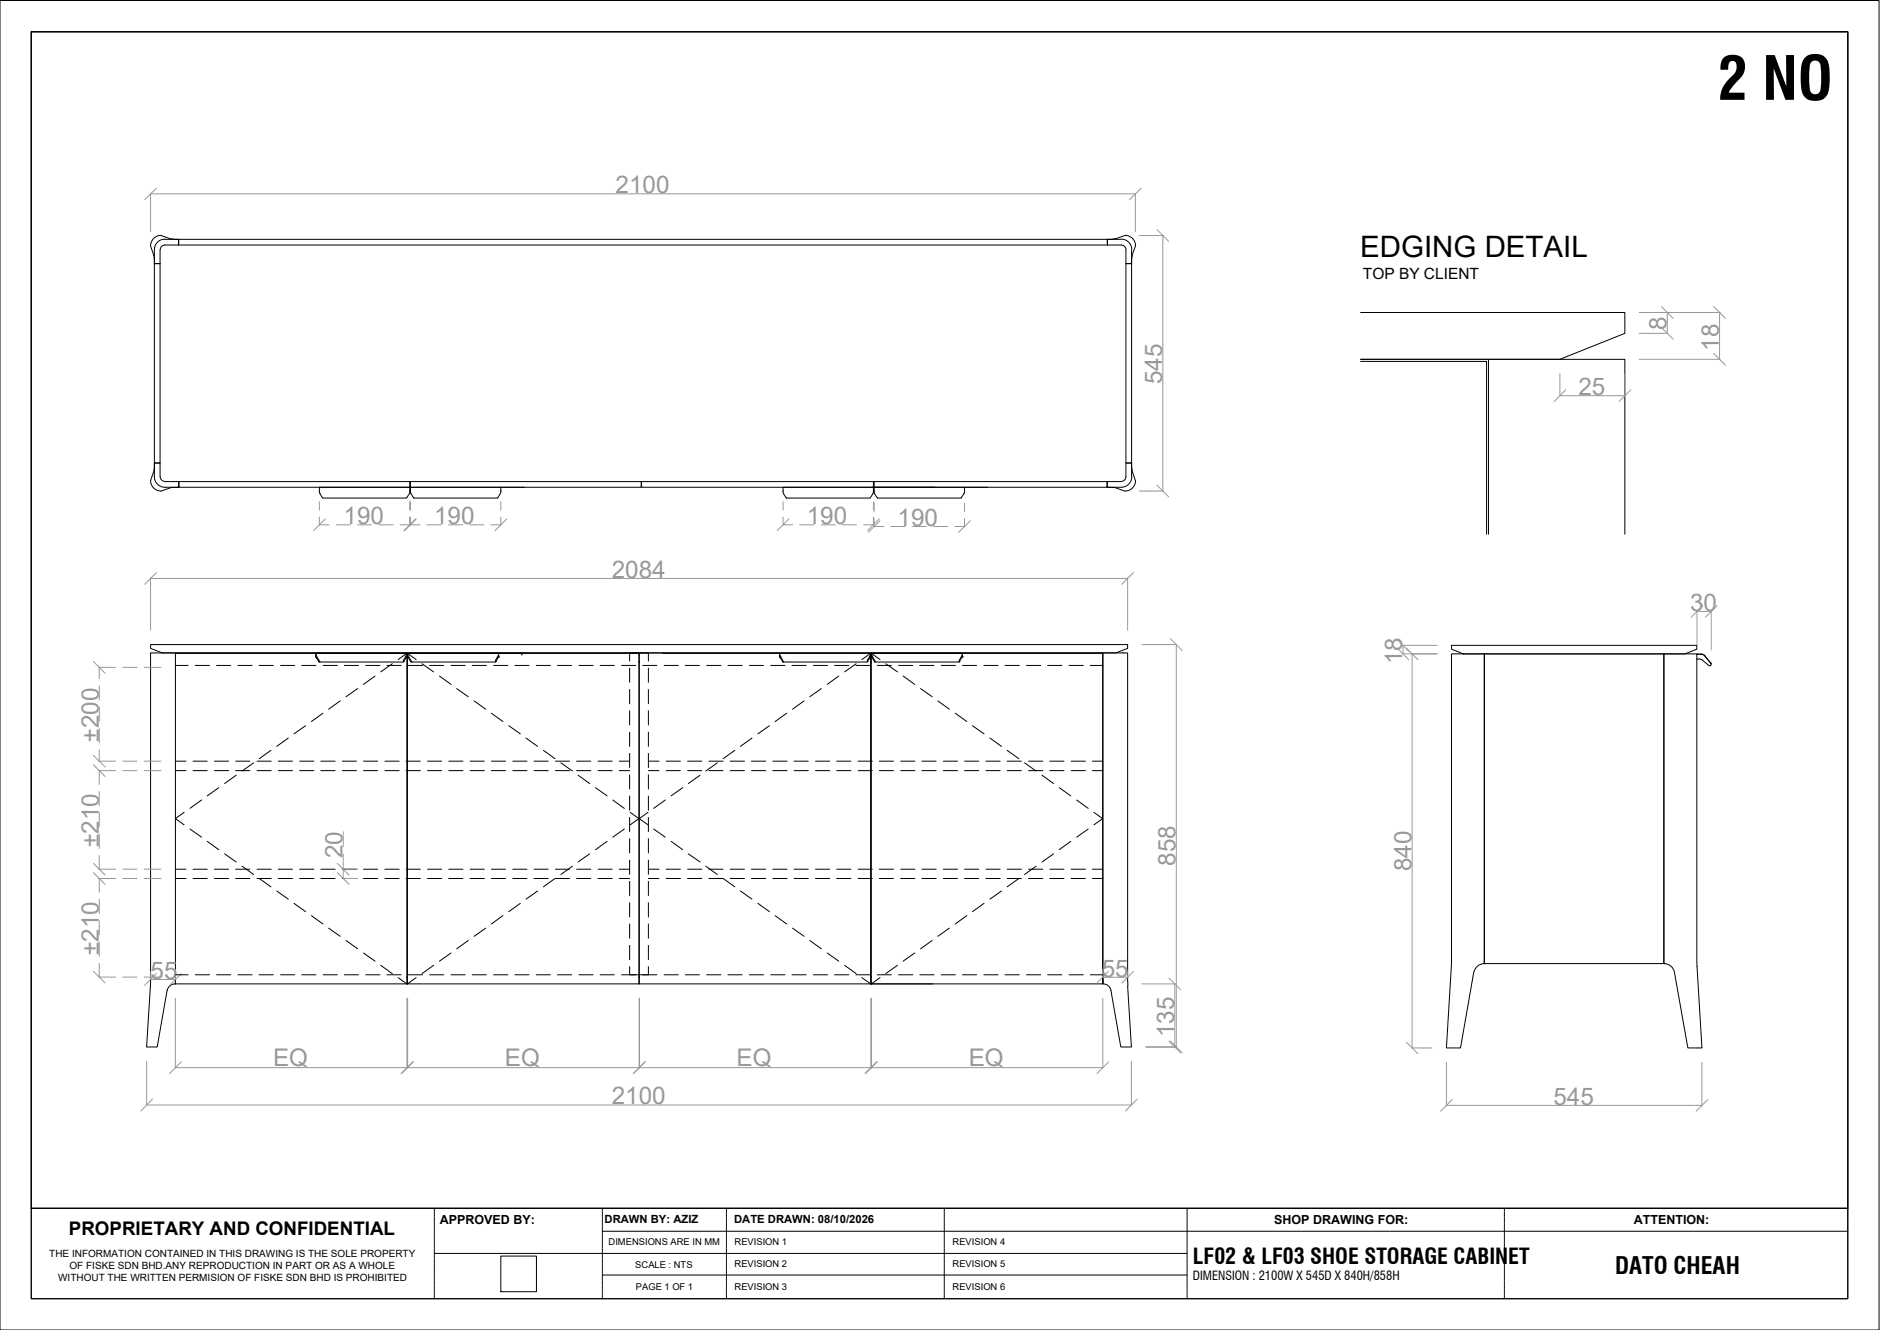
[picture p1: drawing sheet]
<svg xmlns="http://www.w3.org/2000/svg" width="420mm" height="297mm" viewBox="0 0 420 297" stroke-linecap="round" stroke-linejoin="round" font-family="sans-serif">
<!-- layer: 0 -->
<g fill="none" stroke="#000" stroke-width=".22">
<path d="M0 .1h419.9v296.9h-419.9zM7 7.1h406v283h-406zM7 7.1h406v262.8h-406zM34.4 57.1l.1 .5M34.5 57.7v1.2M35.8 55.8v50.7M36 52.6l2.2 .8M36 52.6a2.35 2.35 0 0 0-2.3 2.4l.7 2.1M36.8 53.5h3.1v1.2v-1.2h207.6M36.8 54.7h213.8a1.04 1.04 0 0 1 1 1.1v50.7a1.04 1.04 0 0 1-1 1M36.9 53.4a2.35 2.35 0 0 0-2.4 2.4v3.1h1.3h-1.3v44.5h1.3h-1.3v3.1a2.35 2.35 0 0 0 2.4 2.3M36.9 54.7a1.04 1.04 0 0 0-1.1 1.1"/>
<path d="M38.2 53.3l.5 .1M38.7 53.4l1.2 .1M247.5 53.5v1.2v-1.2h3.1M248.7 53.4l-1.2 .1M249.3 53.3l-.6 .1M250.6 53.4a2.35 2.35 0 0 1 2.3 2.4M251.4 52.6l-2.2 .8M251.4 52.6a2.28 2.28 0 0 1 2.3 2.4l-.7 2.1M252.9 55.8v3.1h-1.3h1.3v44.5h-1.3h1.3v3.1M252.9 57.7v1.2M253 57.1v.5M304.1 69.8h59v4.7l-14.5 5.7h-44.5h28.6"/>
<path d="M304.1 80.7h28.1v38.6M34.5 103.4l-.1 1.8-.7 2.1a2.35 2.35 0 0 0 2.3 2.4l2.7-.8M35.8 106.5a1.04 1.04 0 0 0 1.1 1M36.8 108.8h3.1M36.8 107.6h213.8M39.9 107.6v1.2l-1.2 .1M40 107.6v1.2h51.6v-1.2M71.5 110.3l.6 .9M72.1 111.2h18.7M91.5 110.3l-.6 .9M91.5 110.1l.1-1.3h-20.2v1.2l.1 .2M91.6 110.1l-.1 .1"/>
<path d="M91.7 107.6v1.2h51.6v-1.2M91.8 110.1l.1 .1M91.9 110.3l.6 .9M92.5 111.2h18.7M111.3 111.1l-.1 .1M111.8 110.3l-.5 .9M111.9 110.1l-.1 .1M111.9 108.8v1.3M117.2 108.8h-25.5l.1 1.3M143.4 107.6v1.2h65.6M175 110.1v-1.3h20.2l-.1 1.4M175.1 110.3l.6 .9"/>
<path d="M175.1 110.1l.1 .1M175.7 111.1l.1 .1M175.7 111.2h18.7M195.1 110.3l-.6 .9M195.2 107.6v1.2M195.4 107.6v1.2h52v-1.2M195.4 110.1l.1 .1M195.5 110.3l.6 .9M196.1 111.2h18.7M214.9 111.1l-.1 .1M215.4 110.3l-.6 .9M215.6 108.8l-.1 1.4"/>
<path d="M220.8 108.8h-25.4v1.3M247.5 107.6v1.2l1.2 .1M248.7 108.9h.6M252.9 103.4v1.2M252.9 106.5a2.35 2.35 0 0 1-2.3 2.3h-3.1M253 104.6v.6M253 105.1l.7 2.2a2.28 2.28 0 0 1-2.3 2.4l-2.2-.8M332.7 119.3v-39.1h30.4v39.1M33.7 144h218.3v.8l-2.6 1h-213.1l-2.6-1zM39.2 148.6h2.8M43.6 148.6h3.2M48.4 148.6h3.2"/>
<path d="M53.2 148.6h3.1M57.9 148.6h3.2M62.7 148.6h3.2M67.4 148.6h3.2M70.5 146l.1 .2M70.6 146.2v.1M70.7 146.3l.5 1.1M70.7 146.9l.5 .9M70.7 146.8l.1 .1M71.3 147.4v.4M71.3 147.8h.1M71.3 147.9h18.9"/>
<path d="M72.2 159.3l-2.6 1.8M72.2 148.6h3.2M76 156.5l-2.6 1.9M77 148.6h3.1M79.9 153.8l-2.6 1.8M81.7 148.6h3.2M83.8 151l-2.6 1.9M86.5 148.6h3.2M87.7 148.2l-2.6 1.9M90.1 147.8h.1M90.2 147.4v.4M90.8 146.9l-.6 .9"/>
<path d="M90.8 146.3l-.6 1.1M90.9 146.2v.1M90.9 145.9v73.8h-51.8M90.9 145.9h-51.7l-.1 73.8M90.9 145.9v.8l-.1 .2M90.9 146l-.1 .2M90.9 145.9h-20.4v.8l.2 .1M90.9 146.3h.2M90.9 145.9l-1.9 1.4M91.1 146.7v73h51.7M91.1 145.9h51.7v73.8M91.1 145.9v.8"/>
<path d="M91.1 146.7l.1 .1M91.1 146v.2M91.1 145.9h25.6l-.1 .3M91.1 145.9l1.9 1.4M91.1 146.2l.1 .1M91.2 146.3l.6 1.1M91.2 146.9l.6 .9M91.2 146.8l.1 .1M91.3 148.6h3.1M91.8 147.4l.1 .4M91.8 147.8h.1M91.9 147.8h.1"/>
<path d="M91.9 147.9h18.8M94.3 148.2l2.6 1.9M96 148.6h3.2M98.2 151l2.6 1.9M100.8 148.6h3.2M102.1 153.8l2.5 1.8M105.5 148.6h3.2M106 156.5l2.5 1.9M109.8 159.3l2.6 1.8M110.3 148.6h3.2M110.7 147.8h.1M110.8 147.4v.4"/>
<path d="M111.3 146.9l-.5 .9M111.4 146.3l-.6 1.1M111.5 146.7l-.2 .2M111.5 146.7h.1M111.5 146v.7M115.1 148.6h3.1M116.7 146.2l-.1 .1M119.8 148.6h3.2M124.6 148.6h3.2M129.4 148.6h3.1M134.1 148.6h3.2M138.9 148.6h3.2"/>
<path d="M140.7 147.6v-1.8h4.2v1.8M140.7 149.2v3.2M140.7 154v3.2M140.7 158.7v3.2M142.8 147.9h.1M142.8 146.3h.1M142.9 145.9v73.8h65.5M143.6 148.6h3.2M144.9 149.2v3.2M144.9 154v3.2M144.9 158.7v3.2M148.1 145.9h46.5"/>
<path d="M148.4 148.6h3.2M153.2 148.6h3.1M157.9 148.6h3.2M162.7 148.6h3.2M167.5 148.6h3.1M172.3 148.6h3.1M174.2 145.9v.8M174.2 146.7l.2 .2M174.2 146.7h.1M174.2 146v.2M174.3 146.2v.1M174.3 146.3l.6 1.1"/>
<path d="M174.4 146.9l.5 .9M174.9 147.4l.1 .4M174.9 147.8h.1M175 147.8h.1M175 147.9h18.8M175.8 159.3l-2.6 1.8M177 148.6h3.2M179.7 156.5l-2.6 1.9M181.8 148.6h3.2M183.6 153.8l-2.6 1.8M186.5 148.6h3.2M187.5 151l-2.6 1.9"/>
<path d="M191.3 148.6h3.2M191.3 148.2l-2.5 1.9M193.8 147.8h.1M193.9 147.8h-.1M193.9 147.4l-.1 .4M194.4 146.9l-.6 .9M194.5 146.3l-.6 1.1M194.5 146.2v.1M194.6 145.9v.8M194.6 146.7l-.2 .2M194.6 146l-.1 .2M194.6 147.9h.1"/>
<path d="M194.6 146.3h.1M194.6 146.7v73M194.6 145.9l-2 1.4M194.7 145.9h51.7v73.8h-51.7zM194.7 145.9v.8l.2 .2M194.7 146l.1 .2M194.7 145.9h20.4v.8M194.7 145.9l2 1.4M194.8 146.2v.1M194.9 146.3l.5 1.1M194.9 146.9l.6 .9M195.4 147.4l.1 .4"/>
<path d="M195.4 147.8h.1M195.5 147.8h.1M195.5 147.9h18.8M196 148.6h3.2M198 148.2l2.6 1.9M200.8 148.6h3.2M201.8 151l2.6 1.9M205.6 148.6h3.1M205.7 153.8l2.6 1.8M209.6 156.5l2.6 1.9M210.4 148.6h3.1M213.5 159.3l2.6 1.8"/>
<path d="M214.3 147.8h.1M214.4 147.8h.1M214.4 147.4v.4M214.9 146.9l-.5 .9M215 146.3l-.6 1.1M215.1 146.2l-.1 .1M215.1 146.7l-.1 .2M215.1 146.7h.1M215.1 146v.2M215.1 148.6h3.2M219.9 148.6h3.2M224.6 148.6h3.2"/>
<path d="M229.4 148.6h3.2M234.1 148.6h3.2M238.9 148.6h3.2M243.7 148.6h2.8M246.5 145.8h-212.8v73.5M251 145.7v.1M324.4 144.1h54.8v.9l-2.6 1h-49.6l-2.6-1zM331.7 146h40.2v69.2h-40.2zM379.2 146.1h1M379.2 147.2h.6M379.8 147.2l.5 .1 1.6 1.3h.4M380.2 146.1l.8 .4 1.4 1.6"/>
<path d="M380.2 146.1l.8 .4 1.4 1.7M382.4 148.1v.2M382.4 148.1l-.1 .5M39.2 172.1h2.4M39.2 170h2.4M43.1 172.1h3.2M43.1 170h3.2M45 178.7l-2.5 1.8M47.9 172.1h3.2M47.9 170h3.2M48.9 175.9l-2.6 1.8M52.7 172.1h3.1"/>
<path d="M52.7 170h3.1M52.8 173.1l-2.6 1.9M56.7 170.4l-2.6 1.8M57.4 172.1h3.2M57.4 170h3.2M60.5 167.6l-2.5 1.8M62.2 172.1h3.2M62.2 170h3.2M64.4 164.8l-2.6 1.9M67 172.1h3.1M67 170h3.1M68.3 162.1l-2.6 1.8"/>
<path d="M71.7 172.1h3.2M71.7 170h3.2M76.5 172.1h3.2M76.5 170h3.2M81.2 172.1h3.2M81.2 170h3.2M86 172.1h3.2M86 170h3.2M90.8 172.1h3.1M90.8 170h3.1M95.5 172.1h3.2M95.5 170h3.2"/>
<path d="M100.3 172.1h3.2M100.3 170h3.2M105.1 172.1h3.1M105.1 170h3.1M109.8 172.1h3.2M109.8 170h3.2M113.7 162.1l2.6 1.8M114.6 172.1h3.2M114.6 170h3.2M117.6 164.8l2.5 1.9M119.3 172.1h3.2M119.3 170h3.2"/>
<path d="M121.5 167.6l2.5 1.8M124.1 172.1h3.2M124.1 170h3.2M125.3 170.4l2.6 1.8M128.9 172.1h3.1M128.9 170h3.1M129.2 173.1l2.6 1.9M133.1 175.9l2.6 1.8M133.6 172.1h3.2M133.6 170h3.2M136.9 178.7l2.6 1.8M138.4 172.1h2.3"/>
<path d="M138.4 170h2.3M140.7 163.5v3.2M140.7 168.3v3.1M140.7 173v3.2M140.7 177.8v3.2M144.9 163.5v3.2M144.9 168.3v3.1M144.9 173v3.2M144.9 177.8v3.2M144.9 172.1h2.4M144.9 170h2.4M148.7 178.7l-2.6 1.8"/>
<path d="M148.9 172.1h3.2M148.9 170h3.2M152.6 175.9l-2.6 1.8M153.7 172.1h3.1M153.7 170h3.1M156.5 173.1l-2.7 1.9M158.4 172.1h3.2M158.4 170h3.2M160.3 170.4l-2.6 1.8M163.2 172.1h3.2M163.2 170h3.2M164.2 167.6l-2.6 1.8"/>
<path d="M167.9 172.1h3.2M167.9 170h3.2M168.1 164.8l-2.6 1.9M172 162.1l-2.6 1.8M172.7 172.1h3.2M172.7 170h3.2M177.5 172.1h3.1M177.5 170h3.1M182.2 172.1h3.2M182.2 170h3.2M187 172.1h3.2M187 170h3.2"/>
<path d="M191.8 172.1h3.1M191.8 170h3.1M196.5 172.1h3.2M196.5 170h3.2M201.3 172.1h3.2M201.3 170h3.2M206 172.1h3.2M206 170h3.2M210.8 172.1h3.2M210.8 170h3.2M215.6 172.1h3.1M215.6 170h3.1"/>
<path d="M217.3 162.1l2.6 1.8M220.3 172.1h3.2M220.3 170h3.2M221.2 164.8l2.6 1.9M225.1 172.1h3.2M225.1 170h3.2M225.1 167.6l2.6 1.8M229 170.4l2.6 1.8M229.9 172.1h3.1M229.9 170h3.1M232.9 173.1l2.6 1.9M234.6 172.1h3.2"/>
<path d="M234.6 170h3.2M236.7 175.9l2.6 1.8M239.4 172.1h3.2M239.4 170h3.2M240.6 178.7l2.6 1.8M244.1 172.1h2.4M244.1 170h2.4M39.2 196.2h2.4M39.2 194.1h2.4M41.1 181.4l-1.9 1.4 1.9 1.4M42.5 185.2l2.5 1.8M43.1 196.2h3.2"/>
<path d="M43.1 194.1h3.2M46.3 187.9l2.6 1.9M47.9 196.2h3.2M47.9 194.1h3.2M50.2 190.7l2.6 1.8M52.7 196.2h3.1M52.7 194.1h3.1M54.1 193.4l2.6 1.9M57.4 196.2h3.2M57.4 194.1h3.2M58 196.2l2.5 1.9M61.8 199l2.6 1.8"/>
<path d="M62.2 196.2h3.2M62.2 194.1h3.2M67 196.2h3.1M67 194.1h3.1M71.7 196.2h3.2M71.7 194.1h3.2M76.5 196.2h3.2M76.5 194.1h3.2M81.2 196.2h3.2M81.2 194.1h3.2M86 196.2h3.2M86 194.1h3.2"/>
<path d="M90.8 196.2h3.1M90.8 194.1h3.1M95.5 196.2h3.2M95.5 194.1h3.2M100.3 196.2h3.2M100.3 194.1h3.2M105.1 196.2h3.1M105.1 194.1h3.1M109.8 196.2h3.2M109.8 194.1h3.2M114.6 196.2h3.2M114.6 194.1h3.2"/>
<path d="M119.3 196.2h3.2M119.3 194.1h3.2M120.1 199l-2.5 1.8M124 196.2l-2.5 1.9M124.1 196.2h3.2M124.1 194.1h3.2M127.9 193.4l-2.6 1.9M128.9 196.2h3.1M128.9 194.1h3.1M131.8 190.7l-2.6 1.8M133.6 196.2h3.2M133.6 194.1h3.2"/>
<path d="M135.7 187.9l-2.6 1.9M138.4 196.2h2.3M138.4 194.1h2.3M139.5 185.2l-2.6 1.8M140.7 182.6v3.1M140.7 187.3v3.2M140.7 192.1v3.2M140.7 196.8v3.2M140.8 181.4l2 1.4-2 1.4M144.8 181.4l-1.9 1.4 1.9 1.4M144.9 182.6v3.1M144.9 187.3v3.2"/>
<path d="M144.9 192.1v3.2M144.9 196.8v3.2M144.9 196.2h2.4M144.9 194.1h2.4M146.1 185.2l2.6 1.8M148.9 196.2h3.2M148.9 194.1h3.2M150 187.9l2.6 1.9M153.7 196.2h3.1M153.7 194.1h3.1M153.8 190.7l2.7 1.8M157.7 193.4l2.6 1.9"/>
<path d="M158.4 196.2h3.2M158.4 194.1h3.2M161.6 196.2l2.6 1.9M163.2 196.2h3.2M163.2 194.1h3.2M165.5 199l2.6 1.8M167.9 196.2h3.2M167.9 194.1h3.2M172.7 196.2h3.2M172.7 194.1h3.2M177.5 196.2h3.1M177.5 194.1h3.1"/>
<path d="M182.2 196.2h3.2M182.2 194.1h3.2M187 196.2h3.2M187 194.1h3.2M191.8 196.2h3.1M191.8 194.1h3.1M196.5 196.2h3.2M196.5 194.1h3.2M201.3 196.2h3.2M201.3 194.1h3.2M206 196.2h3.2M206 194.1h3.2"/>
<path d="M210.8 196.2h3.2M210.8 194.1h3.2M215.6 196.2h3.1M215.6 194.1h3.1M220.3 196.2h3.2M220.3 194.1h3.2M223.8 199l-2.6 1.8M225.1 196.2h3.2M225.1 194.1h3.2M227.7 196.2l-2.6 1.9M229.9 196.2h3.1M229.9 194.1h3.1"/>
<path d="M231.6 193.4l-2.6 1.9M234.6 196.2h3.2M234.6 194.1h3.2M235.5 190.7l-2.6 1.8M239.3 187.9l-2.6 1.9M239.4 196.2h3.2M239.4 194.1h3.2M243.2 185.2l-2.6 1.8M244.1 196.2h2.4M244.1 194.1h2.4M244.5 181.4l1.9 1.4-1.9 1.4M33.7 219.3l-.9 14.5h2.3l2.2-12.6"/>
<path d="M39.1 219.7a1.8 1.8 0 0 0-1.7 1.5M39.2 217.7h2.8M43.6 217.7h3.2M48.4 217.7h3.2M53.2 217.7h3.1M57.9 217.7h3.2M62.7 217.7h3.2M65.7 201.7l2.6 1.9M67.4 217.7h3.2M69.6 204.5l2.6 1.9M72.2 217.7h3.2M73.4 207.3l2.6 1.8"/>
<path d="M77 217.7h3.1M77.3 210l2.6 1.9M81.2 212.8l2.6 1.9M81.7 217.7h3.2M85.1 215.6l2.6 1.9M86.5 217.7h3.2M89 218.3l1.9 1.4 2.1-1.4M90.9 218.2h.2M91.3 217.7h3.1M96 217.7h3.2M96.9 215.6l-2.6 1.9M100.8 217.7h3.2"/>
<path d="M100.8 212.8l-2.6 1.9M104.6 210l-2.5 1.9M105.5 217.7h3.2M108.5 207.3l-2.5 1.8M110.3 217.7h3.2M112.4 204.5l-2.6 1.9M115.1 217.7h3.1M116.3 201.7l-2.6 1.9M119.8 217.7h3.2M124.6 217.7h3.2M129.4 217.7h3.1M134.1 217.7h3.2"/>
<path d="M138.9 217.7h3.2M140.7 215.9v1.8h4.2v-1.8M140.7 201.6v3.2M140.7 206.4v3.1M140.7 211.1v3.2M142.8 218.2h.1M142.8 219.7h.1M143.6 217.7h3.2M144.9 201.6v3.2M144.9 206.4v3.1M144.9 211.1v3.2M148.4 217.7h3.2"/>
<path d="M153.2 217.7h3.1M157.9 217.7h3.2M162.7 217.7h3.2M167.5 217.7h3.1M169.4 201.7l2.6 1.9M172.3 217.7h3.1M173.2 204.5l2.6 1.9M177 217.7h3.2M177.1 207.3l2.6 1.8M181 210l2.6 1.9M181.8 217.7h3.2M184.9 212.8l2.6 1.9"/>
<path d="M186.5 217.7h3.2M188.8 215.6l2.5 1.9M191.3 217.7h3.2M192.6 218.3l2 1.4M194.6 218.2h.1M196 217.7h3.2M196.7 218.3l-2.1 1.4M200.6 215.6l-2.6 1.9M200.8 217.7h3.2M204.4 212.8l-2.6 1.9M205.6 217.7h3.1M208.3 210l-2.6 1.9"/>
<path d="M210.4 217.7h3.1M212.2 207.3l-2.6 1.8M215.1 217.7h3.2M216.1 204.5l-2.6 1.9M219.9 217.7h3.2M219.9 201.7l-2.6 1.9M224.6 217.7h3.2M229.4 217.7h3.2M234.1 217.7h3.2M238.9 217.7h3.2M243.7 217.7h2.8M246.4 218.2v1.5"/>
<path d="M252 219.3v-73.5h-5.5v73.9a1.8 1.8 0 0 1 1.8 1.5l2.2 12.6h2.4l-.9-13.6M252.1 219.3v.9M331.7 215.2v-69.2h-7.3v68.9l-1.1 19.1h3.1l3-16.8a2.46 2.46 0 0 1 2.3-2M331.7 215.2h.1M371.9 215.2v-69.2h7.3v68.6l1.2 19.4h-3.2l-3-16.8a2.37 2.37 0 0 0-2.3-2M371.9 215.2h.1M7 269.9h406v20.2h-406zM97.1 269.9v.3M97.1 270.3v.2M97.1 270.6v.3M97.1 271v.3M97.1 271.4v.2"/>
<path d="M97.1 271.8v.2M97.1 272.1v.3M97.1 272.5v.3M97.1 272.9v.2M97.1 273.2v.3M97.1 273.6v.3M97.1 274v.3M97.1 274.4v.2M97.1 274.8v.2M97.1 275.2v.2M97.1 275.5v.2M97.1 275.9v.2"/>
<path d="M97.1 276.3v.2M97.1 276.6v.3M97.1 277v.3M97.1 277.4v.3M97.1 277.8v.2M97.1 278.2v.2M97.1 278.5v.3M97.1 278.9v.2M97.1 279.3v.2M97.1 279.6v.3h168.2v-.3M134.6 269.9v.3M134.6 270.3v.2"/>
<path d="M134.6 270.6v.3M134.6 271v.3M134.6 271.4v.2M134.6 271.8v.2M134.6 272.1v.3M134.6 272.5v.3M134.6 272.9v.2M134.6 273.2v.3M134.6 273.6v.3M134.6 274v.3M134.6 274.4v.2M134.6 274.8v.2h278.4"/>
<path d="M134.6 275.2v.2M134.6 275.5v.2M134.6 275.9v.2M134.6 276.3v.2M134.6 276.6v.3M134.6 277v.3M134.6 277.4v.3M134.6 277.8v.2M134.6 278.2v.2M134.6 278.5v.3M134.6 278.9v.2M134.6 279.3v.2"/>
<path d="M134.6 279.6v.3M162.3 269.9v.3M162.3 270.3v.2M162.3 270.6v.3M162.3 271v.3M162.3 271.4v.2M162.3 271.8v.2M162.3 272.1v.3M162.3 272.5v.3M162.3 272.9v.2M162.3 273.2v.3M162.3 273.6v.3"/>
<path d="M162.3 274v.3M162.3 274.4v.2M162.3 274.8v.2M162.3 275.2v.2M162.3 275.5v.2M162.3 275.9v.2M162.3 276.3v.2M162.3 276.6v.3M162.3 277v.3M162.3 277.4v.3M162.3 277.8v.2M162.3 278.2v.2"/>
<path d="M162.3 278.5v.3M162.3 278.9v.2M162.3 279.3v.2M162.3 279.6v.3M211 269.9v.3M211 270.3v.2M211 270.6v.3M211 271v.3M211 271.4v.2M211 271.8v.2M211 272.1v.3M211 272.5v.3"/>
<path d="M211 272.9v.2M211 273.2v.3M211 273.6v.3M211 274v.3M211 274.4v.2M211 274.8v.2M211 275.2v.2M211 275.5v.2M211 275.9v.2M211 276.3v.2M211 276.6v.3M211 277v.3"/>
<path d="M211 277.4v.3M211 277.8v.2M211 278.2v.2M211 278.5v.3M211 278.9v.2M211 279.3v.2M211 279.6v.3M265.3 269.9v.3M265.3 270.3v.2M265.3 270.6v.3M265.3 271v.3M265.3 271.4v.2"/>
<path d="M265.3 271.8v.2M265.3 272.1v.3M265.3 272.5v.3M265.3 272.9v.2M265.3 273.2v.3M265.3 273.6v.3M265.3 274v.3M265.3 274.4v.2M265.3 274.8v.2M265.3 275.2v.2M265.3 275.5v.2M265.3 275.9v.2"/>
<path d="M265.3 276.3v.2M265.3 276.6v.3M265.3 277v.3M265.3 277.4v.3M265.3 277.8v.2M265.3 278.2v.2M265.3 278.5v.3M265.3 278.9v.2M265.3 279.3v.2M336.2 269.9v.3M336.2 270.3v.2M336.2 270.6v.3"/>
<path d="M336.2 271v.3M336.2 271.4v.2M336.2 271.8v.2M336.2 272.1v.3M336.2 272.5v.3M336.2 272.9v.2M336.2 273.2v.3M336.2 273.6v.3M336.2 274v.3M336.2 274.4v.2M336.2 274.8v.2M336.2 275.2v.2"/>
<path d="M336.2 275.5v.2M336.2 275.9v.2M336.2 276.3v.2M336.2 276.6v.3M336.2 277v.3M336.2 277.4v.3M336.2 277.8v.2M336.2 278.2v.2M336.2 278.5v.3M336.2 278.9v.2M336.2 279.3v.2M336.2 279.6v.3"/>
<path d="M97.1 280v.3M97.1 280.4v.3M97.1 280.8v.2M97.1 281.1v.3M97.1 281.5v.3M97.1 281.9v.2M97.1 282.3v.2M97.1 282.6v.3M97.1 283v.3M97.1 283.4v.2M97.1 283.7v.3M97.1 284.1v.3"/>
<path d="M97.1 284.5v.3M97.1 284.9v.2M97.1 285.3v.2M97.1 285.7v.2M97.1 286v.2M97.1 286.4v.2M97.1 286.8v.2M97.1 287.1v.3M97.1 287.5v.3M97.1 287.9v.2M97.1 288.3v.2M97.1 288.7v.2"/>
<path d="M97.1 289v.2M97.1 289.4v.2M97.1 289.8v.3M111.9 280.5h8v8h-8zM134.6 280v.3M134.6 280.4v.3M134.6 280.8v.2M134.6 281.1v.3M134.6 281.5v.3M134.6 281.9v.2M134.6 282.3v.2M134.6 282.6v.3"/>
<path d="M134.6 283v.3M134.6 283.4v.2M134.6 283.7v.3M134.6 284.1v.3M134.6 284.5v.3h130.7v-.3M134.6 284.9v.2M134.6 285.3v.2M134.6 285.7v.2M134.6 286v.2M134.6 286.4v.2M134.6 286.8v.2M134.6 287.1v.3"/>
<path d="M134.6 287.5v.3M134.6 287.9v.2M134.6 288.3v.2M134.6 288.7v.2M134.6 289v.2M134.6 289.4v.2M134.6 289.8v.3M162.3 280v.3M162.3 280.4v.3M162.3 280.8v.2M162.3 281.1v.3M162.3 281.5v.3"/>
<path d="M162.3 281.9v.2M162.3 282.3v.2M162.3 282.6v.3M162.3 283v.3M162.3 283.4v.2M162.3 283.7v.3M162.3 284.1v.3M162.3 284.5v.3M162.3 284.9v.2M162.3 285.3v.2M162.3 285.7v.2M162.3 286v.2"/>
<path d="M162.3 286.4v.2M162.3 286.8v.2M162.3 287.1v.3M162.3 287.5v.3M162.3 287.9v.2M162.3 288.3v.2M162.3 288.7v.2M162.3 289v.2M162.3 289.4v.2M162.3 289.8v.3M211 280v.3M211 280.4v.3"/>
<path d="M211 280.8v.2M211 281.1v.3M211 281.5v.3M211 281.9v.2M211 282.3v.2M211 282.6v.3M211 283v.3M211 283.4v.2M211 283.7v.3M211 284.1v.3M211 284.5v.3M211 284.9v.2"/>
<path d="M211 285.3v.2M211 285.7v.2M211 286v.2M211 286.4v.2M211 286.8v.2M211 287.1v.3M211 287.5v.3M211 287.9v.2M211 288.3v.2M211 288.7v.2M211 289v.2M211 289.4v.2"/>
<path d="M211 289.8v.3M265.3 280v.3M265.3 280.4v.3M265.3 280.8v.2M265.3 281.1v.3M265.3 281.5v.3M265.3 281.9v.2M265.3 282.3v.2M265.3 282.6v.3M265.3 283v.3M265.3 283.4v.2M265.3 283.7v.3"/>
<path d="M265.3 284.1v.3M265.3 284.9v.2M265.3 285.3v.2M265.3 285.7v.2M265.3 286v.2M265.3 286.4v.2M265.3 286.8v.2M265.3 287.1v.3M265.3 287.5v.3M265.3 287.9v.2M265.3 288.3v.2M265.3 288.7v.2"/>
<path d="M265.3 289v.2M265.3 289.4v.2M265.3 289.8v.3M336.2 280v.3M336.2 280.4v.3M336.2 280.8v.2M336.2 281.1v.3M336.2 281.5v.3M336.2 281.9v.2M336.2 282.3v.2M336.2 282.6v.3M336.2 283v.3"/>
<path d="M336.2 283.4v.2M336.2 283.7v.3M336.2 284.1v.3M336.2 284.5v.3M336.2 284.9v.2M336.2 285.3v.2M336.2 285.7v.2M336.2 286v.2M336.2 286.4v.2M336.2 286.8v.2M336.2 287.1v.3M336.2 287.5v.3"/>
<path d="M336.2 287.9v.2M336.2 288.3v.2M336.2 288.7v.2M336.2 289v.2M336.2 289.4v.2M336.2 289.8v.3"/>
</g>
<g fill="none" stroke="#989898" stroke-width=".22">
<path d="M33.7 43.2v8.5M33.7 43.3h220M35 42l-2.7 2.6M253.7 43.2v8.5M254.6 52.6h5.4M255.1 42l-2.7 2.6M258.6 51.3l2.6 2.6M259.9 52.6v57.1M366.4 74.5h6.3M366.4 69.8h18M371.3 73.1l2.6 2.7M371.3 68.5l2.6 2.6"/>
<path d="M372.6 69.8v4.7M383 78.9l2.6 2.7M383 68.5l2.6 2.6M384.3 69.8v10.4M348.6 83.5v5M348.6 88.4h14.5M349.9 87.1l-2.6 2.6M363.1 83.5v5M364.4 87.1l-2.6 2.6M366.4 80.2h18M71.4 112v1.9M71.4 115.5v1.8"/>
<path d="M71.4 117.2h2.1M72.7 115.9l-2.6 2.6M75.1 117.2h3.2M79.9 117.2h3.2M84.7 117.2h3.1M89.4 117.2h2.2M91.6 112v1.9M91.6 115.5v1.8M91.7 117.2h2.2M91.7 112v1.9M91.7 115.5v1.8M92.9 115.9l-2.6 2.6"/>
<path d="M93 115.9l-2.6 2.6M95.5 117.2h3.1M100.2 117.2h3.2M105 117.2h3.2M109.8 117.2h2.1M111.9 112v1.9M111.9 115.5v1.8M113.2 115.9l-2.6 2.6M175 117.2h2.2M175 112v1.9M175 115.5v1.8M176.3 115.9l-2.6 2.6"/>
<path d="M178.7 117.2h3.2M183.5 117.2h3.2M188.3 117.2h3.1M193 117.2h2.2M195.2 112v1.9M195.2 115.5v1.8M195.4 112.4v1.8M195.4 115.9v1.8M195.4 117.6h2.1M196.5 115.9l-2.6 2.6M196.7 116.3l-2.6 2.6M199.1 117.6h3.2"/>
<path d="M203.9 117.6h3.2M208.6 117.6h3.2M213.4 117.6h2.2M215.6 112.4v1.8M215.6 115.9v1.8M216.9 116.3l-2.7 2.6M254.6 109.7h5.4M258.6 108.4l2.6 2.6M33.7 129v11.7M33.7 129.2h218.3M35 127.9l-2.7 2.6M252 129v11.7"/>
<path d="M253.3 127.9l-2.6 2.6M379.3 136.4v7.6M379.3 136.6h3.1M380.6 135.2l-2.6 2.7M382.4 136.4v8.8M383.8 135.2l-2.7 2.7M20.9 147.7l2.6 2.7M22.1 149h3.8M22.2 149v2.6M22.2 153.2v3.2M22.2 157.9v3.2M27.4 149h3.2"/>
<path d="M32.2 149h3.8M255.2 144h7.8M261.6 142.6l2.6 2.7M262.9 144v89.8M312.3 144.7l2.5 2.6M312.3 142.8l2.5 2.6M313.4 146h7.8M313.4 144.1h7.8M313.6 144.1v1.9M314.3 144.7l2.6 2.6M315.6 146v88M20.9 170.8l2.6 2.6"/>
<path d="M20.9 168.7l2.6 2.6M22.1 172.1h3.8M22.1 170h3.8M22.2 162.7v3.2M22.2 167.5v2.5M22.2 172.1v3.1M22.2 176.8v3.1M27.4 172.1h3.2M27.4 170h3.2M32.2 172.1h3.8M32.2 170h3.8M20.9 194.9l2.6 2.6"/>
<path d="M20.9 192.8l2.6 2.6M22.1 196.2h3.8M22.1 194.1h3.8M22.2 181.5v3.2M22.2 186.3v3.2M22.2 191v3.1M22.2 196.2v3.1M27.4 196.2h3.2M27.4 194.1h3.2M32.2 196.2h3.8M32.2 194.1h3.8M75.4 194.9l2.6 2.6"/>
<path d="M75.4 192.8l2.6 2.6M76.7 190.7v5.5M76.7 185.7v3.4M76.8 196.2h3.1M76.8 194.1h3.1M20.9 216.9l2.6 2.6M22.1 218.2h3.8M22.2 200.9v3.1M22.2 205.6v3.2M22.2 210.4v3.2M22.2 215.2v3M27.4 218.2h3.2"/>
<path d="M32.2 218.2h3.8M33.6 217v1.6M33.6 218.8h5.6M34.9 217.5l-2.6 2.6M39.2 216.5v2.1M40.5 217.5l-2.6 2.6M246.4 216.5v1.6M246.4 218.3h5.6M247.7 216.9l-2.6 2.7M252 217v1.1M253.3 216.9l-2.6 2.7M255.2 219.7h7.5"/>
<path d="M261.2 218.4l2.7 2.7M262.6 219.7v14.1M32.8 237.1v9.8M39.2 223v15.6M39.2 238.4h51.7M40.5 237.1l-2.6 2.7M90.9 223v15.6M91.1 238.4h51.7M91.1 223v15.6M92.2 237.1l-2.6 2.7M92.4 237.1l-2.6 2.7M142.8 223v15.6"/>
<path d="M142.9 238.4h51.7M142.9 223v15.6M144.1 237.1l-2.6 2.7M144.2 237.1l-2.6 2.7M194.6 223v15.6M194.8 238.4h51.7M194.8 223v15.6M195.9 237.1l-2.6 2.7M196.1 237.1l-2.6 2.7M246.5 223v15.6M247.8 237.1l-2.6 2.7M252.9 237.1v9.8"/>
<path d="M256.1 233.8h6.9M261.2 232.5l2.7 2.6M261.6 232.5l2.6 2.6M314.3 232.7l2.6 2.7M315.5 234h4.5M323.3 237.3v9.7M380.4 237.3v9.7M32.8 246.8h220.1M34.1 245.5l-2.6 2.6M254.2 245.5l-2.7 2.6M323.3 246.9h57.1M324.6 245.6l-2.7 2.6"/>
<path d="M381.7 245.6l-2.6 2.6"/>
</g>
<text font-size="13.3" x="383.9" y="22.3">2 NO</text>
<text font-size="6.6" x="304" y="57.4">EDGING DETAIL</text>
<g font-size="5.4" fill="#989898">
<text x="137.6" y="43.2">2100</text>
<text x="372.4" y="73.6" transform="rotate(-90 372.4 73.6)">8</text>
<text x="384.1" y="78.3" transform="rotate(-90 384.1 78.3)">18</text>
<text x="259.7" y="85.8" transform="rotate(-90 259.7 85.8)">545</text>
<text x="352.8" y="88.2">25</text>
<text x="76.8" y="117.1">190</text>
<text x="97" y="117.1">190</text>
<text x="180.3" y="117.1">190</text>
<text x="200.6" y="117.5">190</text>
<text x="136.7" y="129">2084</text>
<text x="377.7" y="136.4">30</text>
<text x="313.4" y="148.4" transform="rotate(-90 313.4 148.4)">18</text>
<text x="22.1" y="165.6" transform="rotate(-90 22.1 165.6)">±200</text>
<text x="22.1" y="189.2" transform="rotate(-90 22.1 189.2)">±210</text>
<text x="76.5" y="191.7" transform="rotate(-90 76.5 191.7)">20</text>
<text x="262.7" y="193.4" transform="rotate(-90 262.7 193.4)">858</text>
<text x="315.4" y="194.5" transform="rotate(-90 315.4 194.5)">840</text>
<text x="22.1" y="213.3" transform="rotate(-90 22.1 213.3)">±210</text>
<text x="33.7" y="218.6">55</text>
<text x="246.2" y="218.1">55</text>
<text x="262.4" y="231.6" transform="rotate(-90 262.4 231.6)">135</text>
<text x="61" y="238.1">EQ</text>
<text x="112.9" y="238.2">EQ</text>
<text x="164.6" y="238.2">EQ</text>
<text x="216.5" y="238.2">EQ</text>
<text x="136.7" y="246.7">2100</text>
<text x="347.2" y="246.7">545</text>
</g>
<text font-size="5.3" x="361" y="284.4">DATO CHEAH</text>
<text font-size="4.9" x="266.6" y="282.3">LF02 &amp; LF03 SHOE STORAGE CABINET</text>
<text font-size="4.2" x="15.4" y="275.9">PROPRIETARY AND CONFIDENTIAL</text>
<text font-size="3.5" x="304.6" y="62.2">TOP BY CLIENT</text>
<g font-size="2.8">
<text x="98.3" y="273.4">APPROVED BY:</text>
<text x="284.8" y="273.4">SHOP DRAWING FOR:</text>
<text x="365.1" y="273.4">ATTENTION:</text>
<text x="266.6" y="285.8">DIMENSION : 2100W X 545D X 840H/858H</text>
</g>
<g font-size="2.5">
<text x="135.1" y="273.2">DRAWN BY: AZIZ</text>
<text x="164.1" y="273.2">DATE DRAWN: 08/10/2026</text>
</g>
<g font-size="2.2">
<text x="11" y="280.7">THE INFORMATION CONTAINED IN THIS DRAWING IS THE SOLE PROPERTY</text>
<text x="13" y="286">WITHOUT THE WRITTEN PERMISION OF FISKE SDN BHD IS PROHIBITED</text>
<text x="15.5" y="283.3">OF FISKE SDN BHD.ANY REPRODUCTION IN PART OR AS A WHOLE</text>
</g>
<g font-size="2.1">
<text x="136" y="277.9">DIMENSIONS ARE IN MM</text>
<text x="164.2" y="277.9">REVISION 1</text>
<text x="212.9" y="277.9">REVISION 4</text>
<text x="142" y="283.1">SCALE : NTS</text>
<text x="164.2" y="282.9">REVISION 2</text>
<text x="212.9" y="282.9">REVISION 5</text>
<text x="142.1" y="288.2">PAGE 1 OF 1</text>
<text x="164.2" y="288.1">REVISION 3</text>
<text x="212.9" y="288.1">REVISION 6</text>
</g>
</svg>
